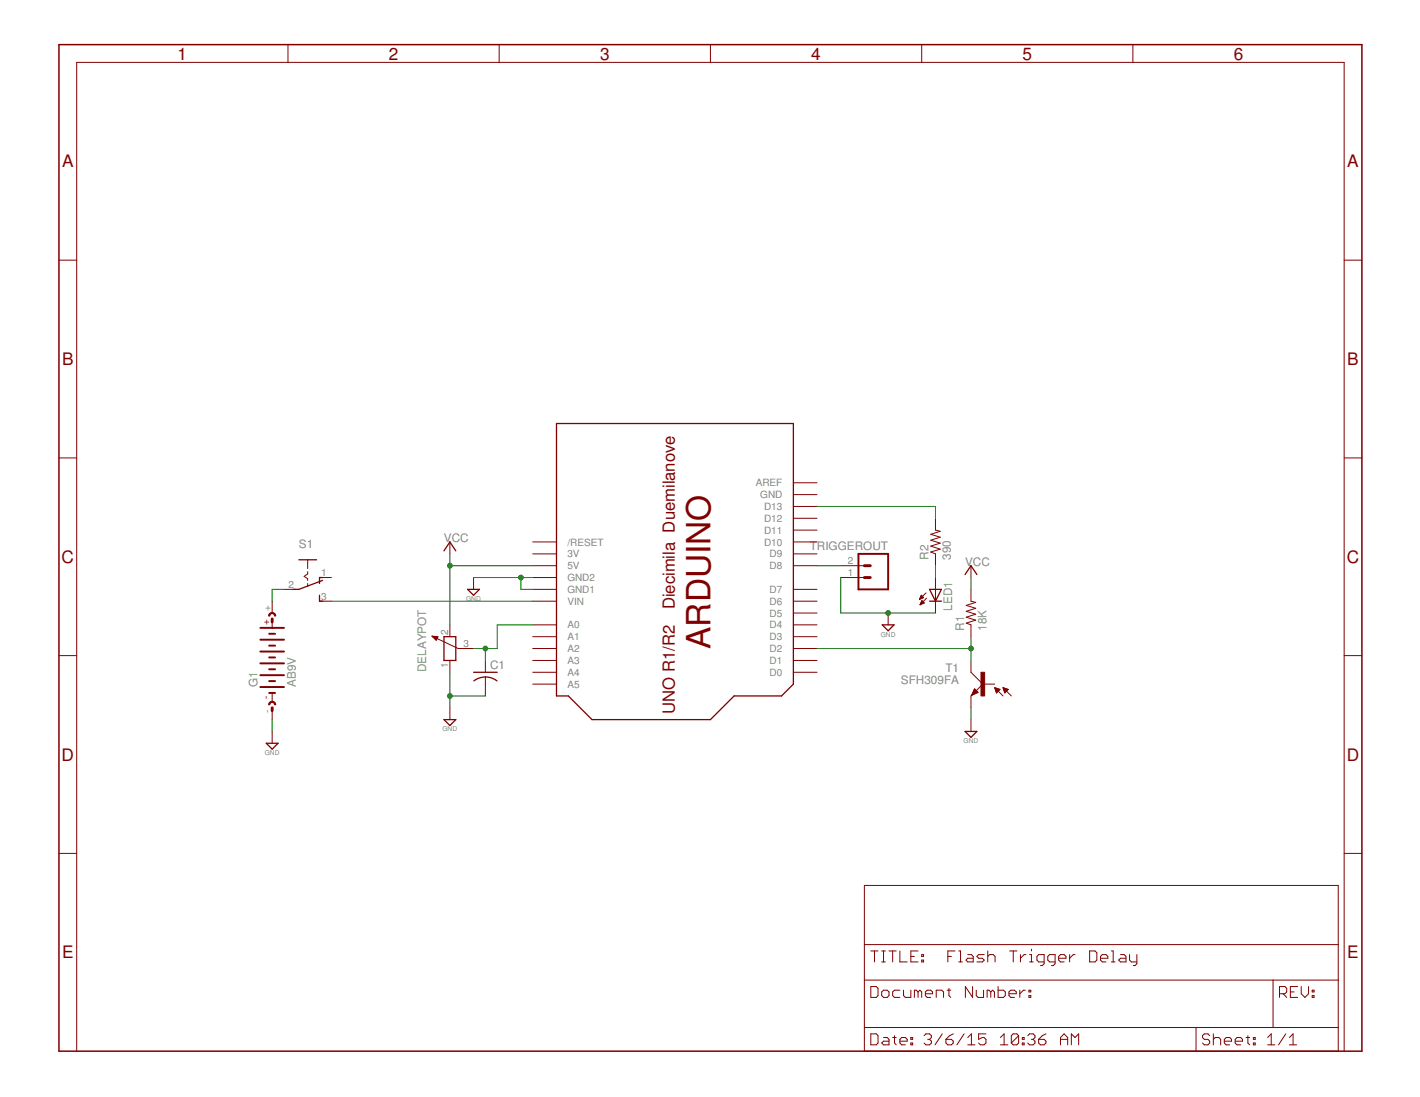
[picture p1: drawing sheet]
<svg xmlns="http://www.w3.org/2000/svg" width="279mm" height="216mm" viewBox="0 0 279 216" stroke-linecap="round" stroke-linejoin="round" font-family="sans-serif">
<path d="M11.6 8.8h256.4v198.1h-256.4z" fill="none" stroke="#800000" stroke-width=".3"/>
<g fill="none" stroke="#800000" stroke-width=".2">
<path d="M56.7 8.8v3.5M98.2 8.8v3.5M139.8 8.8v3.5M181.4 8.8v3.5M222.9 8.8v3.5M11.6 51.2h3.5M264.5 51.2h3.5M11.6 90.1h3.5M156.1 99.7h4.7M156.1 97.3h4.7M156.1 95h4.7M264.5 90.1h3.5"/>
<path d="M53.6 118.3v2.3M55.9 116h2.3M60.5 110.2v1.7M60.5 112.5v.5l-.7 .4 .7 .5v.3M60.5 114.8v.6M62.9 118.3h2.3M62.9 113.7h2.3M88.5 106.7v2.3M93.2 113.7v2.3M104.8 118.3h4.7M104.8 116h4.7M104.8 111.3h4.7"/>
<path d="M104.8 109h4.7M104.8 106.7h4.7M104.8 113.7h4.7M156.1 118.3h4.7M156.1 116h4.7M156.1 111.3h4.7M156.1 109h4.7M156.1 106.7h4.7M156.1 104.3h4.7M156.1 102h4.7M165.4 111.3h4.7M165.4 113.7h4.7"/>
<path d="M180.9 117.9h.1M181 117.8h.3M181 117.7h.5M181 119h.1M181.1 117.6h.6M181.1 118.9h.2M181.1 117.5h.5M181.1 118.8h.5M181.2 117.4h.3M181.2 118.7h.6M181.2 117.3h.2M181.2 118.6h.6"/>
<path d="M181.3 117.2l-.4 .8M181.3 117.2l.4 .4-.8 .4M181.3 117.2h.1M181.3 118.5h.4M181.3 118.4h.2M181.4 118.3h.1M181.4 118.2l.4 .5-.8 .3zM182.2 116.7l-1.3 1.3M182.3 117.7l-1.3 1.3M184.1 102v2.3l.9 .3-1.9 .6 1.9 .5-1.9 .6 1.9 .6-1.9 .6 1.9 .6-1.9 .5 1 .4v2.3M184.1 113.7v6.9M191.1 116v2.3l.9 .3-1.9 .5 1.9 .6-1.9 .6 1.9 .6-1.9 .6 1.9 .5-1.9 .6 1 .4v2.3"/>
<path d="M191.1 111.3v2.4M11.6 129h3.5M53.6 122.4v1.2M53.6 136.4v1.7M53.6 139.3v2.3M85 125.2l5.1 2.4h3.1M85 125.2l1.2 .1-.4 .7zM85.1 125.3h.8M85.2 125.4h.9M85.3 125.5h.8M85.4 125.6h.6M85.5 125.7h.5"/>
<path d="M85.6 125.8h.3M85.7 125.9h.2M88.5 123v2.3M88.5 130v2.3M88.5 139.3v2.3M95.5 130v2.3M95.5 133.2v3.8M104.8 132.3h4.7M104.8 130h4.7M104.8 127.6h4.7M104.8 125.3h4.7M104.8 123h4.7"/>
<path d="M104.8 134.6h4.7M156.1 132.3h4.7M156.1 130h4.7M156.1 127.6h4.7M156.1 125.3h4.7M156.1 123h4.7M156.1 120.6h4.7M174.8 120.6v2.4M191.1 130v2.3l2.3 2.3M191.2 136.8h.1M191.2 136.7h.2M191.3 136.6h.4"/>
<path d="M191.3 136.5h.6M191.4 136.4h.7M191.4 136.3h1M191.5 136.2h.9M191.5 136.1h.8M191.6 136h.6M191.6 135.9h.5M191.7 135.8h.3M191.7 135.7h.2M191.7 135.6l.7 .7-1.2 .5zM193.4 134.6h2.3M193.4 134.6l-2.3 2.4v2.3"/>
<path d="M195.7 135.3l1.7 1.7M195.7 135.3l1.1 .4-.7 .7zM195.7 135.4h.3M195.8 135.6h.6M195.8 135.7h.9M195.9 135.8h.8M195.9 135.9h.7M195.9 136h.6M196 136.1h.4M196 136.2h.3M196 136.3h.2M197.4 135.3l1.6 1.7"/>
<path d="M197.4 135.3l1 .4-.7 .7zM197.4 135.4h.3M197.4 135.6h.6M197.5 135.7h.8M197.5 135.8h.8M197.5 135.9h.7M197.6 136h.5M197.6 136.1h.4M197.6 136.2h.3M197.7 136.3h.1M264.5 129h3.5M53.6 144v2.3"/>
<path d="M191.1 141.6v2.4M11.6 168h3.5M170.1 174.3h93.2v32.6h-93.2zM264.5 168h3.5M170.1 192.9h93.2M170.1 185.9h93.2M171.3 194.2h1.1l.4 .3v1.4l-.4 .4h-1.1zM171.3 187.2h1.5M172.1 187.2v2.1M173.5 195.2l.3-.3h.8l.3 .3v.7l-.3 .4h-.8l-.3-.4zM173.5 187.2h.7M173.5 189.3h.7"/>
<path d="M173.8 187.2v2.1M174.9 187.2h1.4M175.6 187.2v2.1M177.1 187.2v2.1h1.4M177.1 194.9h-1.1l-.4 .3v.7l.4 .4h1.1M177.8 194.9v1l.3 .4h1.1v-1.4M179.2 188.2h.7M180.6 195.2l.4-.3 .4 .3v1.1M180.6 187.2h-1.4v2.1h1.4M180.6 195.2l-.3-.3h-.4v1.4M180.6 195.2v1.1M181.4 187.9h.3v.3h-.3z"/>
<path d="M181.4 189h.3v.3h-.3zM182.1 195.6h1.4v-.4l-.4-.3h-.7l-.3 .3v.7l.3 .4h.7M184.2 196.3v-1.4h1.1l.4 .3v1.1M186.4 194.9h.7M186.5 188.2h.7M186.7 194.5v1.4l.4 .4M187.9 187.2h-1.4v2.1M188.6 187.2h.4v2.1M188.6 189.3h.8M190.4 187.9h.7l.4 .3v1.1h-1.1l-.3-.3 .3-.4h1.1M191.4 194.2v2.1l-1.5-2.1v2.1M192.1 194.9v1l.3 .4h1.1v-1.4"/>
<path d="M193.7 187.9h-1.1l-.4 .3 .4 .4h.7l.4 .4-.4 .3h-1.1M194.4 188.2l.3-.3h.7l.4 .3v1.1M194.4 187.2v2.1M194.9 195.2l-.3-.3h-.4v1.4M194.9 195.2v1.1M194.9 195.2l.4-.3 .4 .3v1.1M196.4 194.2v2.1h1l.4-.4v-.7l-.4-.3h-1M198.5 195.6h1.5v-.4l-.4-.3h-.7l-.4 .3v.7l.4 .4h.7M198.6 187.2h1.5M199.4 187.2v2.1M200.7 194.9v1.4M200.8 187.9v1.4"/>
<path d="M201.7 194.9h-.3l-.7 .7M201.9 187.9h-.4l-.7 .7M202.5 195.9h.3v.4h-.3zM202.5 194.9h.3v.3h-.3zM202.6 189.3h.7M202.6 187.9h.3v1.4M202.9 186.8v.4M205.4 189.3h-1l-.4-.3v-.8l.4-.3h1v1.8l-.3 .3h-.4M207.6 189.3h-1.1l-.3-.3v-.8l.3-.3h1.1v1.8l-.4 .3h-.3M208.3 188.6h1.4v-.4l-.3-.3h-.7l-.4 .3v.8l.4 .3h.7M210.5 187.9v1.4M211.5 187.9h-.3l-.7 .7"/>
<path d="M214.4 187.2h1.1l.3 .3v1.5l-.3 .3h-1.1zM216.5 188.6h1.5v-.4l-.4-.3h-.7l-.4 .3v.8l.4 .3h.7M218.7 187.2h.3v2.1M218.7 189.3h.7M220.5 187.9h.7l.4 .3v1.1h-1.1l-.4-.3 .4-.4h1.1M222.2 187.9v1.1l.4 .3h1.1M223.7 187.9v1.8l-.4 .3h-.3M250.5 192.9v9.3M251.8 195.6h1l.4-.4v-.7l-.4-.3h-1v2.1M252.5 195.6l.7 .7M253.9 195.2h.7M255.3 194.2h-1.4v2.1h1.4"/>
<path d="M256 194.2v1.4l.8 .7 .7-.7v-1.4M258.2 195.9h.4v.4h-.4zM258.2 194.9h.4v.3h-.4zM15.1 206.9v-194.6h249.4v194.6M170.1 202.2h93.2M171.3 203.5h1.1l.4 .3v1.5l-.4 .3h-1.1zM173.8 204.2h.8l.3 .4v1h-1.1l-.3-.3 .3-.4h1.1M175.6 204.2h.7M176 203.8v1.5l.3 .3M177.1 204.9h1.4v-.3l-.4-.4h-.7l-.3 .4v.7l.3 .3h.7M179.2 205.3h.4v.3h-.4zM179.2 204.2h.4v.4h-.4z"/>
<path d="M181.8 203.8l.4-.3h.7l.4 .3v.4l-.4 .4M182.5 204.6h.4M182.9 204.6l.4 .3v.4l-.4 .3h-.7l-.4-.3M185.4 203.5l-1.4 2.1M186.1 204.6h1.1l.4 .3v.4l-.4 .3h-.7l-.4-.3zM187.6 203.5l-.8 .3-.7 .8M189.7 203.5l-1.4 2.1M190.4 205.6h1.4M190.4 204.2l.7-.7v2.1M194 203.5h-1.4v1.1l.7-.4h.3l.4 .4v.7l-.4 .3h-.7l-.3-.3M196.8 205.6h1.5M196.8 204.2l.8-.7v2.1"/>
<path d="M200.4 203.8v1.5l-.3 .3h-.8l-.3-.3M200.4 203.8l-.3-.3h-.8l-.3 .3v1.5M200.4 203.8l-1.4 1.5M201.1 205.3h.4v.3h-.4zM201.1 204.2h.4v.4h-.4zM202.2 203.8l.4-.3h.7l.3 .3v.4l-.3 .4M202.9 204.6h.4M203.3 204.6l.3 .3v.4l-.3 .3h-.7l-.4-.3M204.4 204.6h1l.4 .3v.4l-.4 .3h-.7l-.3-.3zM205.8 203.5l-.7 .3-.7 .8M208.7 204.6h1.4M208.7 205.6v-1.4l.7-.7 .7 .7v1.4"/>
<path d="M210.8 205.6v-2.1l.7 .7 .7-.7v2.1M235.3 202.2v4.7M238 203.8l-.3-.3h-.7l-.4 .3v.4l.4 .4h.7l.3 .3v.4l-.3 .3h-.7l-.4-.3M238.7 204.6l.4-.4h.7l.4 .4v1M238.7 203.5v2.1M240.9 204.9h1.4v-.3l-.3-.4h-.7l-.4 .4v.7l.4 .3h.7M243 204.9h1.5v-.3l-.4-.4h-.7l-.4 .4v.7l.4 .3h.7M245.2 204.2h.7M245.5 203.8v1.5l.4 .3M246.6 205.3h.4v.3h-.4zM246.6 204.2h.4v.4h-.4zM249.4 205.6h1.4"/>
<path d="M249.4 204.2l.7-.7v2.1M253 203.5l-1.4 2.1M253.7 205.6h1.4M253.7 204.2l.7-.7v2.1"/>
</g>
<g fill="none" stroke="#800000" stroke-width=".25">
<path d="M109.5 83.4h46.6v51.2l-2.3 2.4h-9.4l-4.6 4.6h-23.3l-4.7-4.6h-2.3zM58.8 110.2h3.5M62.9 117.2v1.1h.6M63.5 114.2l-4.7 1.8h-1.2M63.5 113.7h-.6v1.1M87.4 108.4l1.1-1.7 1.2 1.7M92 116h2.3l-1.1 1.2zM182.9 116h2.3l-1.1 2.3zM182.9 118.3h2.3M189.9 113.1l1.2-1.8 1.1 1.8M87.4 125.3h2.3v4.7h-2.3zM93.2 132.3h4.6"/>
<path d="M95.5 133.2l1 .1 1.3 .7M95.5 133.2l-1.4 .3-.9 .5M173.6 123h2.3l-1.1 1.1zM52.4 146.3h2.3l-1.1 1.1zM87.4 141.6h2.3l-1.2 1.2zM189.9 144h2.3l-1.1 1.1z"/>
</g>
<path d="M193 132.3h.7v4.7h-.7z" fill="#800000" stroke="#800000" stroke-width=".2"/>
<g fill="none" stroke="#800000" stroke-width=".38">
<path d="M168.9 109h5.9v7h-5.9zM51.2 135.2h4.7M51.2 123.6h4.7M51.2 132.9h4.7M51.2 130.6h4.7M51.2 128.2h4.7M51.2 125.9h4.7M53 136.4h1.1M53 134h1.1M53 131.7h1.1M53 129.4h1.1M53 127.1h1.1"/>
<path d="M53 124.7h1.1"/>
</g>
<g fill="#800000" stroke="#800000" stroke-width=".2">
<path d="M53 120.7a.71 .71 0 0 1 .8-.1 .71 .71 0 0 1 .5 .6h-.3a.47 .47 0 0 0-.4-.4 .47 .47 0 0 0-.5 .4h-.2z" fill-rule="evenodd"/>
<path d="M53 138.2a.71 .71 0 0 1 .8-.1 .71 .71 0 0 1 .5 .6h-.3a.47 .47 0 0 0-.4-.5 .47 .47 0 0 0-.5 .5h-.2z" fill-rule="evenodd"/>
</g>
<path d="M170.1 111.3h1.1M170.1 113.7h1.1M53.6 121.8v.6M53.6 139.3v.6" fill="none" stroke="#800000" stroke-width=".57"/>
<g fill="none" stroke="#008000" stroke-width=".2">
<path d="M160.8 99.7h23.3v2.3M55.9 116h-2.3v2.3M65.2 118.3h39.6M88.5 109v14M88.5 111.3h16.3M93.2 113.7h11.6M102.5 113.7v2.3h2.3M160.8 111.3h4.6M165.4 113.7v6.9h18.7M184.1 111.3v2.4M191.1 113.7v2.3M88.5 132.3v7"/>
<path d="M88.5 137h7M95.5 127.6v2.4M104.8 123h-7v4.6h-4.6M160.8 127.6h30.3M191.1 125.3v4.7M191.1 139.3v2.3M53.6 141.6v2.4"/>
</g>
<g fill="#008000" stroke="#008000" stroke-width=".2">
<circle cx="102.5" cy="113.7" r=".47"/>
<circle cx="88.5" cy="137" r=".47"/>
<circle cx="174.8" cy="120.6" r=".47"/>
<circle cx="88.5" cy="111.3" r=".47"/>
<circle cx="95.5" cy="127.6" r=".47"/>
<circle cx="191.1" cy="127.6" r=".47"/>
</g>
<text font-size="6.6" fill="#800000" x="139.8" y="127.7" transform="rotate(-90 139.8 127.7)">ARDUINO</text>
<g font-size="3.4" fill="#800000">
<text x="34.9" y="11.7">1</text>
<text x="76.5" y="11.7">2</text>
<text x="118.1" y="11.7">3</text>
<text x="159.6" y="11.7">4</text>
<text x="201.2" y="11.7">5</text>
<text x="242.8" y="11.7">6</text>
<text x="12.2" y="32.9">A</text>
<text x="265.1" y="32.9">A</text>
<text x="12.2" y="71.8">B</text>
<text x="265.1" y="71.8">B</text>
<text x="12.1" y="110.8">C</text>
<text x="265" y="110.8">C</text>
<text x="12.1" y="149.7">D</text>
<text x="265" y="149.7">D</text>
<text x="12.2" y="188.6">E</text>
<text x="265.1" y="188.6">E</text>
</g>
<g font-size="3.3" fill="#800000">
<text x="132.8" y="119.9" transform="rotate(-90 132.8 119.9)">Diecimila Duemilanove</text>
<text x="132.8" y="140.5" transform="rotate(-90 132.8 140.5)">UNO R1/R2</text>
</g>
<g font-size="2.3" fill="#808080">
<text x="58.8" y="107.8">S1</text>
<text x="87.3" y="106.7">V</text>
<text x="88.9" y="106.7">CC</text>
<text x="159.3" y="108.3">TRIGGEROUT</text>
<text x="182.7" y="110.2" transform="rotate(-90 182.7 110.2)">R2</text>
<text x="187.1" y="110.2" transform="rotate(-90 187.1 110.2)">390</text>
<text x="189.9" y="111.3">VCC</text>
<text x="187.3" y="120.2" transform="rotate(-90 187.3 120.2)">LED1</text>
<text x="189.7" y="124.1" transform="rotate(-90 189.7 124.1)">R1</text>
<text x="194.1" y="124.1" transform="rotate(-90 194.1 124.1)">18K</text>
<text x="96.4" y="131.7">C1</text>
<text x="50.6" y="135.2" transform="rotate(-90 50.6 135.2)">G1</text>
<text x="58.2" y="135.2" transform="rotate(-90 58.2 135.2)">AB9V</text>
<text x="83.8" y="132.3" transform="rotate(-90 83.8 132.3)">DELAYPOT</text>
<text x="177.3" y="134.6">SFH309FA</text>
<text x="186" y="132.3">T1</text>
</g>
<g font-size="2" fill="#808080">
<text x="148.7" y="95.7">AREF</text>
<text x="149.6" y="98">GND</text>
<text x="150.3" y="100.4">D13</text>
<text x="111.6" y="107.4">/RESET</text>
<text x="150.3" y="107.4">D10</text>
<text x="150.3" y="105">D11</text>
<text x="150.3" y="102.7">D12</text>
<text x="63.2" y="113.3">1</text>
<text x="111.6" y="112">5V</text>
<text x="111.6" y="109.7">3V</text>
<text x="151.4" y="112">D8</text>
<text x="151.4" y="109.7">D9</text>
<text x="166.8" y="113.3">1</text>
<text x="166.8" y="111">2</text>
<text x="56.8" y="115.7">2</text>
<text x="63.2" y="118">3</text>
<text x="111.6" y="119">VIN</text>
<text x="111.6" y="116.7">GND1</text>
<text x="111.6" y="114.4">GND2</text>
<text x="151.4" y="119">D6</text>
<text x="151.4" y="116.7">D7</text>
<text x="53.2" y="120.3" transform="rotate(-90 53.2 120.3)">+</text>
<text x="88.2" y="125" transform="rotate(-90 88.2 125)">2</text>
<text x="111.6" y="123.7">A0</text>
<text x="151.4" y="123.7">D4</text>
<text x="151.4" y="121.3">D5</text>
<text x="88.2" y="131.4" transform="rotate(-90 88.2 131.4)">1</text>
<text x="91.2" y="127.3">3</text>
<text x="111.6" y="130.7">A3</text>
<text x="111.6" y="128.3">A2</text>
<text x="111.6" y="126">A1</text>
<text x="151.4" y="130.7">D1</text>
<text x="151.4" y="128.3">D2</text>
<text x="151.4" y="126">D3</text>
<text x="111.6" y="135.3">A5</text>
<text x="111.6" y="133">A4</text>
<text x="151.4" y="133">D0</text>
<text x="53.2" y="140.3" transform="rotate(-90 53.2 140.3)">-</text>
</g>
<g font-size="2" fill="#800000">
<text x="53" y="123" transform="rotate(-90 53 123)">+</text>
<text x="53" y="137.5" transform="rotate(-90 53 137.5)">-</text>
</g>
<g font-size="1.3" fill="#808080">
<text x="91.7" y="118.3">GND</text>
<text x="173.3" y="125.3">GND</text>
<text x="87" y="144">GND</text>
<text x="52.1" y="148.6">GND</text>
<text x="189.6" y="146.3">GND</text>
</g>
</svg>
